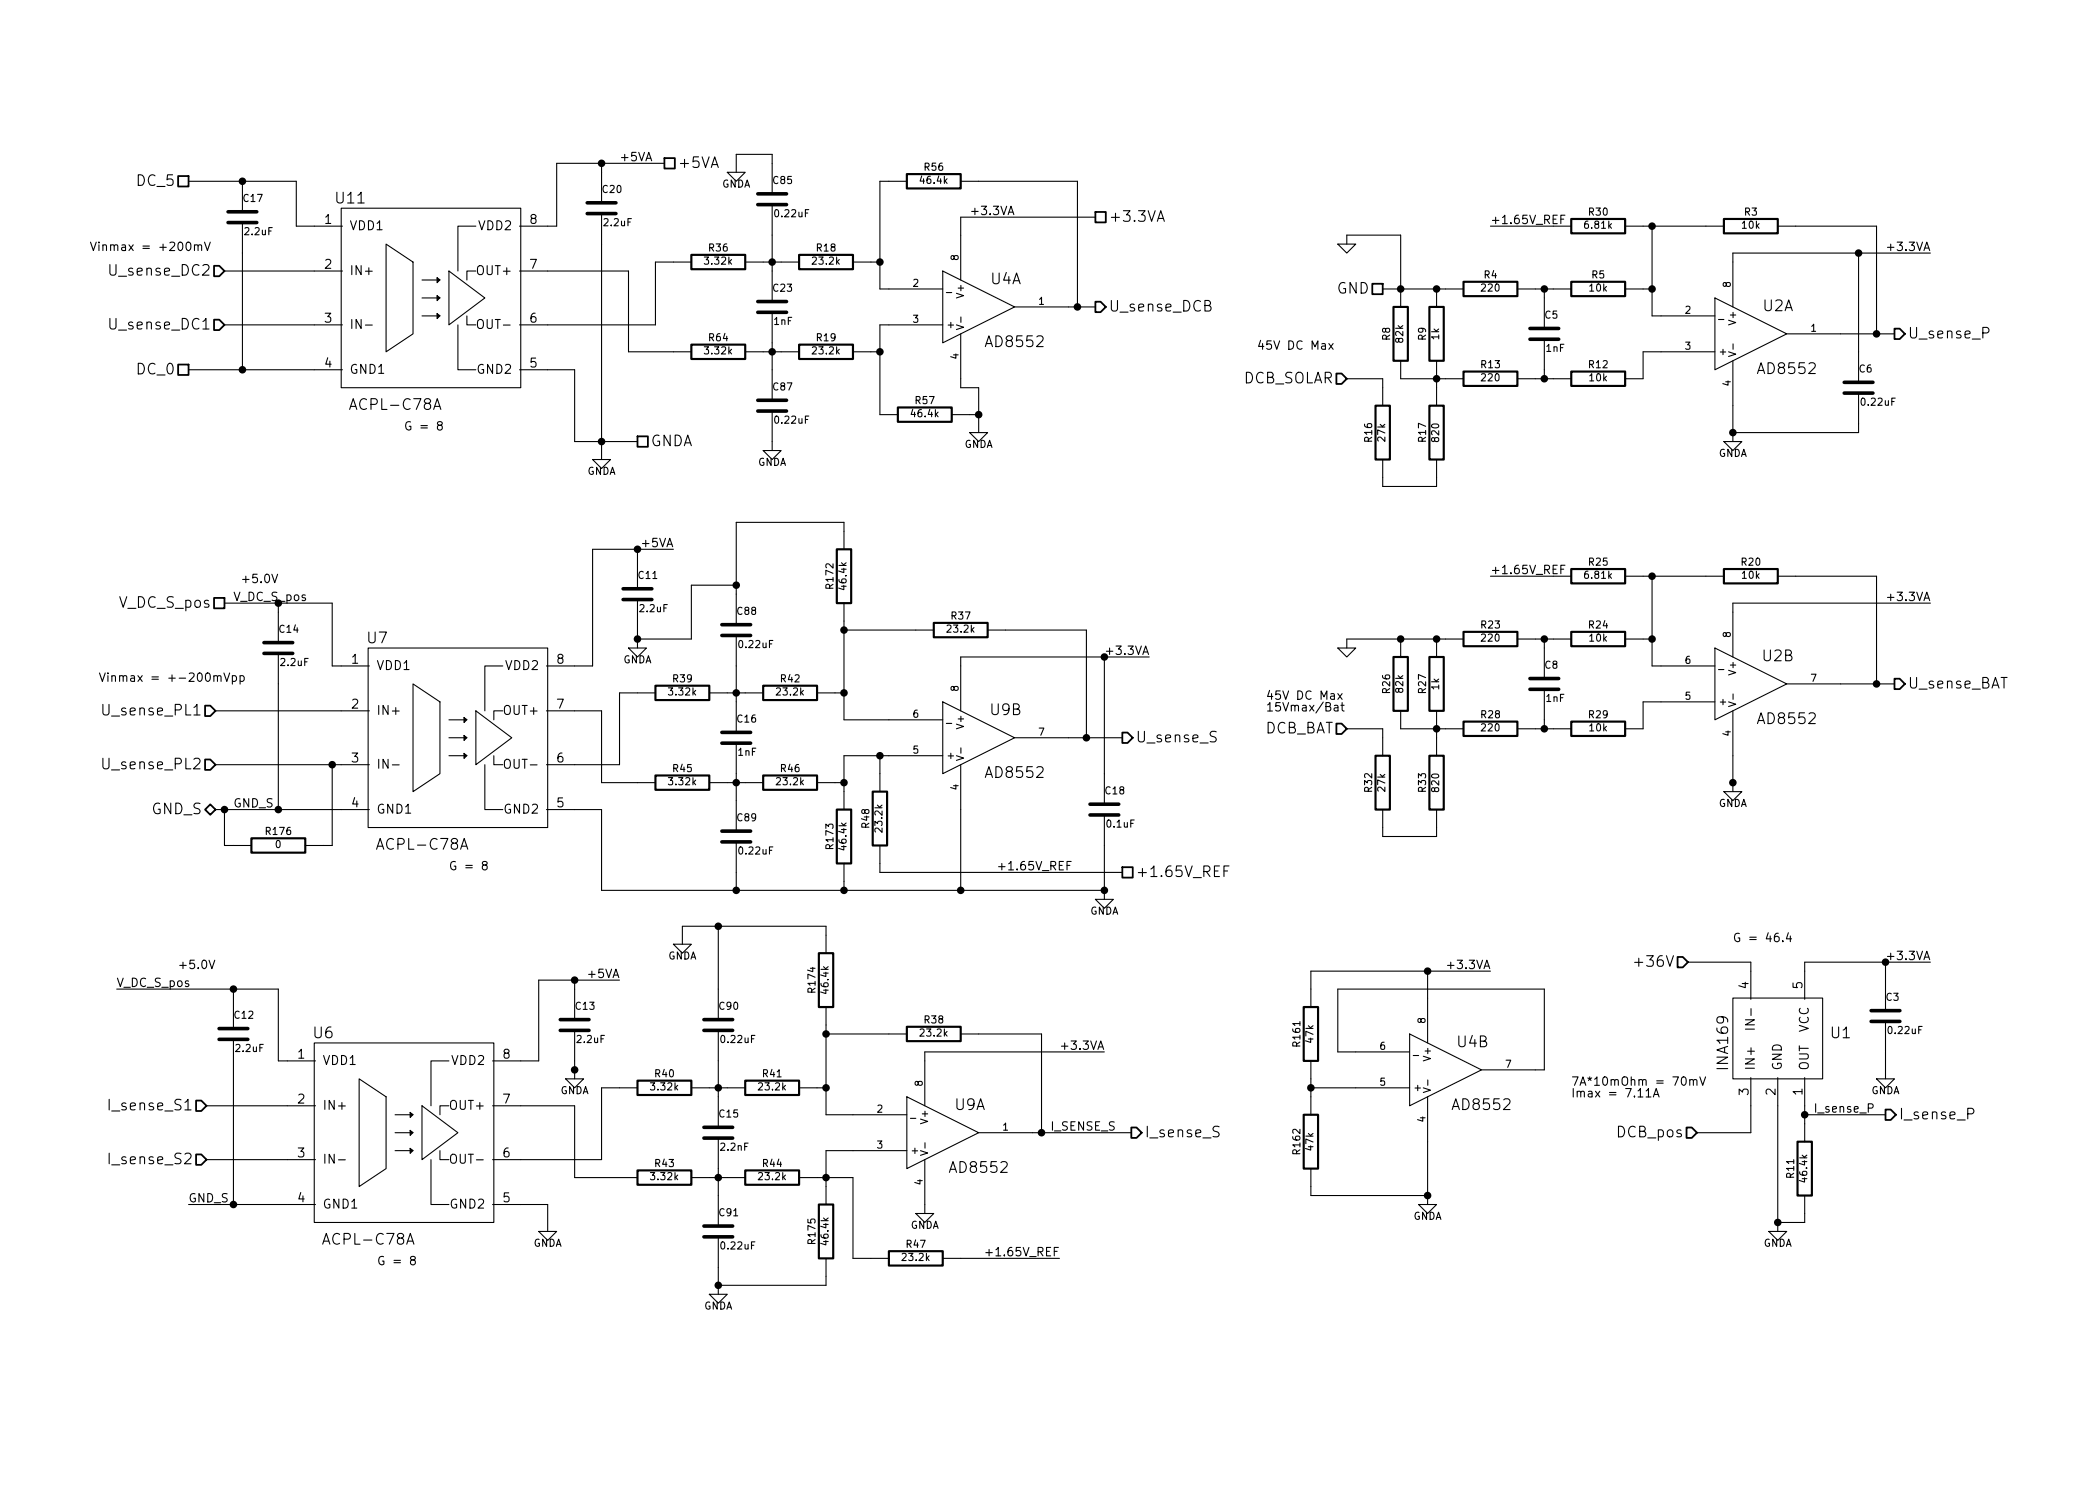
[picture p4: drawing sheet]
<svg xmlns="http://www.w3.org/2000/svg" width="297mm" height="210mm" viewBox="0 0 297 210" stroke-linecap="round" stroke-linejoin="round" font-family="sans-serif">
<g fill="none" stroke="#000" stroke-width=".15">
<path d="M26.4 34.4l.3-.1a.68 .68 0 0 1-.1 1.2l-.1-.1a.91 .91 0 0 1-.1-1zM26.7 25.6h15.2v6.4h6.5M27.5 34.8l.2-.2 .3 .1v.8M27.5 34.6v.9M28 34.8l.2-.2 .3 .1v.8M28.9 34.3l.4 1.2 .4-1.2M31.7 38.3h16.7M34.3 25.6v4.4M34.3 31.5v20.8M48.3 29.5h25.4v25.4h-25.4zM54.6 34.5l3.8 2.6v10.1l-3.8 2.6zM59.7 39.6h2.5"/>
<path d="M63.5 38.3l5.1 3.9-5.1 3.8zM67.3 32h-2.5v6.3M67.3 38.3h-1.3v1.3M73.5 38.3h15.4v11.5h8.9M85.1 23.1v5.6M85.1 30.2v34.8M94 23.1h-15.3v8.9h-5.2M97.8 37.1h-5.1v8.9h-19.2M102.9 24.4h2.5l-1.3 1.2zM104.1 24.4v-2.6h5.1v5.6M105.4 37.1h7.6M109.2 29v13.7"/>
<path d="M120.6 37.1h3.9M128.3 25.6h-3.8v15.3h8.8M133.3 38.3l10.2 5.1-10.2 5.1zM135.9 25.6h16.5v17.8M154.9 30.7h-19v8.9M163.7 31.3l.5-1.5 .5 1.5M163.8 30.9h.7M189.2 34.5h2.6l-1.3 1.3zM190.5 34.5v-1.2h7.6v10.1M210.8 32h11.4M220.8 31h.4M221.4 30.4h-.6v1.2"/>
<path d="M229.9 32h13.9M233.7 32v12.7h8.9M251.5 32h13.9v15.2M262.9 35.8v18.3M273 35.8h-27.9v7.6M26.7 52.3h21.7M31.7 46h16.7M51.7 46h1M59.7 44.7h2.5M59.7 42.2h2.5M61.3 57.9l.5-1.5 .6 1.5M64.8 46v6.3h2.5"/>
<path d="M66 44.7v1.3h1.3M67.6 45.4l.2-.2a.45 .45 0 0 1 .6 .4v.5l-.2 .3a.44 .44 0 0 1-.6-.1zM73.5 52.3h7.8v10.2h8.9M105.4 49.8h7.6M109.2 44.2v12.4M109.2 58.2v5.5M120.6 49.8h3.9M133.3 46h-8.8v12.7h2.5M134.6 58.7h3.8M135.3 46l1 .3-1 .3M135.9 47.2v7.7h2.5v6.3M135.9 44.9v.7"/>
<path d="M143.5 43.4h11.4M170.4 43.2h.7a.37 .37 0 0 0 .1-.4 .37 .37 0 0 0-.3-.3h-.5v1.5h.6a.4 .4 0 0 0 .3-.4 .4 .4 0 0 0-.4-.4M188 48.6l.6 .8M188.6 48.6l-.6 .8M190.5 53.6h5.1v3.8M195.6 40.9h11.4M198.1 51v2.6h8.9M203.2 40.9v2.5M203.2 51v6.4M214.6 40.9h7.6M214.6 53.6h7.6M218.4 40.9v5.6"/>
<path d="M218.4 48v5.6M229.9 40.9h3.8M242.6 42.2l10.1 5-10.1 5.1zM242.6 49.8h-10.2v3.8h-2.5M244.5 49.8l1 .3-1 .3M245.1 51v11.5M245.1 48.7v.7M252.7 47.2h15.3M262.9 55.6v5.6h-17.8M280.5 47.1h.6a.41 .41 0 0 0 .2-.4 .41 .41 0 0 0-.2-.4h-.6v1.5M62.1 60.2l-.2-.3 .1-.2h.3l.2 .1v.2l-.5 .2-.1 .2v.3l.2 .2h.2l.3-.3-.1-.3-.2-.1M83.8 65h2.6l-1.3 1.3z"/>
<path d="M90.2 77.7v5.6M95.2 77.7h-11.4v16.5h-6.5M107.9 63.7h2.6l-1.3 1.3zM119.4 77.7v-3.8h-15.3v14.5M137.2 61.2h2.5l-1.3 1.3zM195.6 65v3.8h7.6v-3.8M221.4 80h-.6v1.2M243.8 62.5h2.6l-1.3 1.2zM30.3 95.7l.1-.1 .3 .1 .1 .7M30.8 95.8l.1-.2 .3 .1 .1 .7M31.7 95.2l.4 1.2 .4-1.2M31.7 85.3h15.3v8.9h5.2"/>
<path d="M32.9 95.7l.3-.1 .3 .2v.4l-.2 .1-.1 .1-.3-.1M32.9 95.6v1.2M34 95.7l.3-.1 .2 .2v.4l-.1 .1-.1 .1-.3-.1M34 95.6v1.2M34.3 82h.9M39.4 85.3v5.6M39.4 92.5v22M52.1 91.7h25.4v25.4h-25.4zM58.4 96.8l3.8 2.5v10.2l-3.8 2.5zM71.1 94.2h-2.5v6.4M88.9 91.7h2.5l-1.2 1.3zM90.2 84.8v6.9"/>
<path d="M92.7 98h-5.1v10.2h-10.3M100.3 98h7.6M104.1 89.9v13.7M104.1 82.8h-6.3v7.6h-7.6M115.6 98h3.8M119.4 85.3v16.5h13.9M119.4 89.1h12.7M133.3 99.3l10.2 5.1-10.2 5.1zM139.7 89.1h14v15.3M156.2 93v20.8M162.6 93h-26.7v7.6M188.7 99.8h.5l.1 .8"/>
<path d="M189.2 91.7h2.6l-1.3 1.3zM189.2 98.1l.6 .9M189.7 99.8h.4M189.8 99.4v1l.3 .2M189.8 98.1l-.6 .9M198.1 90.4v2.6M203.2 90.4v2.6M207 90.4h-16.5v1.3M210.8 81.5h11.4M214.6 90.4h7.6M218.4 90.4v5.6M218.4 97.5v5.6"/>
<path d="M220.8 80.5h.4M229.9 90.4h3.8M229.9 81.5h13.9M233.7 81.5v12.7h8.9M242.6 91.7l10.1 5.1-10.1 5zM242.6 99.3h-10.2v3.8h-2.5M244.5 99.3l1 .3-1 .4M245.1 98.2v.8M251.5 81.5h13.9v15.3M252.7 96.8h15.3M273 85.3h-27.9v7.7M30.5 100.6h21.7"/>
<path d="M30.5 108.2h21.7M30.5 114.5h21.7M31.7 114.5v5.1h3.9M47 108.2v11.4h-3.8M55.5 108.2h1M63.5 106.9h2.5M63.5 104.4h2.5M63.5 101.8h2.5M67.3 100.6l5.1 3.8-5.1 3.8zM68.6 108.2v6.3h2.5M69.8 106.9v1.3h1.3M71.1 100.6h-1.3v1.2"/>
<path d="M71.4 107.6l.2-.2a.45 .45 0 0 1 .6 .5v.4l-.2 .4a.44 .44 0 0 1-.6-.2zM77.3 100.6h7.8v10.1h7.6M77.3 114.5h7.8v11.5h71.1M100.3 110.7h7.6M104.1 105.2v12.4M104.1 119.1v6.9M115.6 110.7h3.8M124.5 106.9v5.1M124.5 119.6v3.8h34.2M133.3 106.9h-13.9v7.6M135.3 106.9l1 .4-1 .3M135.9 108.2v17.8"/>
<path d="M135.9 105.8v.8M143.5 104.4h15.2M156.2 115.3v11.9M189.3 100.1h-.4a.23 .23 0 0 0-.2 .4l.2 .1 .4-.1M190.5 103.1h5.1v3.8M195.6 114.5v3.9h7.6v-3.9M198.1 100.6v2.5h8.9M203.2 100.6v6.3M214.6 103.1h7.6M243.8 112h2.6l-1.3 1.3zM245.1 100.6v11.4M16.5 139.9h22.9v10.2h5.2"/>
<path d="M25.4 136.6h.9M33 139.9v5.6M65.2 120.2l.5-1.6 .5 1.6M68.5 122.4l-.3-.2 .1-.2 .2-.1 .4 .1v.3l-.6 .1-.1 .2v.3l.3 .2h.2l.2-.2v-.4l-.2-.1M81.3 138.7v5.6M87.6 138.7h-11.4v11.4h-6.5M95.2 133.6h2.6l-1.3 1.3zM96.5 133.6v-2.5h20.3v3.8M101.6 131.1v13.2M119.4 122.2v3.8M150.9 122.4h.4M151.5 121.9h-.6v1.2"/>
<path d="M154.9 127.2h2.6l-1.3 1.3zM173.1 123.2h.5M173.8 122.5h-.7v1.5M201.9 137.4v10.2M210.8 137.4h-25.4v5.1M231.2 136.2h1.2M238.8 136.1h8.8v5.3M252.2 133.1v.1M253 132l-.3 .8h.7M253.2 132.4v.8M266.7 136.1v6.9M273 136.1h-17.7v5.3"/>
<path d="M29.2 156.5h15.4M33 147.1v23.3M44.4 147.6h25.4v25.4h-25.4zM50.8 152.6l3.8 2.6v10.1l-3.8 2.6zM55.9 157.7h2.5M59.7 156.5l5.1 3.8-5.1 3.8zM63.5 150.1h-2.5v6.4M63.5 156.5h-1.3v1.2M69.7 156.5h11.6v10.1h8.9M80 152.6h2.5l-1.2 1.3zM81.3 145.8v6.8M90.2 153.9h-5.1v10.2h-15.4"/>
<path d="M97.8 153.9h7.6M101.6 145.8v13.7M113 153.9h3.8M116.8 142.5v15.2h11.5M116.8 146.3h11.5M128.3 155.2l10.1 5.1-10.1 5zM135.9 146.3h11.4v14M156.2 148.8h-25.4v7.7M172.4 159.4h-.2h-.5a.35 .35 0 0 0-.1 .4 .35 .35 0 0 0 .3 .3 .58 .58 0 0 1 .5 .3v.3a.66 .66 0 0 1-.8 .1M185.4 153.9h14M185.4 150.1v7.6M199.4 146.3l10.1 5.1-10.1 5.1z"/>
<path d="M199.4 148.8h-10.2v-8.9h29.2v11.5h-8.9M201.3 153.9l1 .3-1 .4M201.9 155.2v15.2M202 152.8v.8M232.8 154.4l.4-.4v1.2M232.8 155.2h.7M233.9 155.2l.4-1.2 .4 1.2M234 154.9h.5M239 152.9l.2-.2 .3 .1v.8M239 152.7v.9M239.5 152.9l.2-.2 .3 .1v.8M240.4 152.4l.4 1.2 .4-1.2"/>
<path d="M245.1 141.2h12.7v11.4h-12.7zM246.9 145.6h1.3M247.6 152.5v7.8h-7.6M251.5 152.5v21.7M255.3 157.7h11.4M255.3 152.5v9M264.3 156.8l.5-.1 .1-.1v-.3l-.2-.1h-.4v1.2M265.4 152.6h2.6l-1.3 1.3zM266.7 144.5v8.1M278.3 157.6h.6a.41 .41 0 0 0 .3-.4 .41 .41 0 0 0-.3-.4h-.6v1.5M26.7 170.4h17.9M29.2 164.1h15.4"/>
<path d="M47.9 164.1h.9M55.9 162.8h2.5M55.9 160.3h2.5M57.5 176l.5-1.5 .5 1.5M58.3 178.3l-.2-.3 .1-.2h.3l.2 .1v.2l-.5 .2-.1 .2v.3l.2 .2h.2l.3-.3-.1-.3-.2-.1M61 164.1v6.3h2.5M62.2 162.8v1.3h1.3M63.8 163.5l.2-.2a.45 .45 0 0 1 .6 .4v.5l-.2 .3a.44 .44 0 0 1-.6-.1zM69.7 170.4h7.8v3.8M76.2 174.2h2.5l-1.2 1.3zM97.8 166.6h7.6M101.6 161v12.5"/>
<path d="M101.6 175v8.1M113 166.6h7.6v11.4h5.1M116.8 178v3.9h-15.2M128.3 162.8h-11.5v7.6M129.5 171.7h2.6l-1.3 1.3zM130.2 162.8l1 .3-1 .4M130.8 164.1v7.6M130.8 161.7v.8M133.3 178h16.6M138.4 160.3h21.6M139.4 177.2h1M185.4 165.3v3.9h16.5"/>
<path d="M200.7 170.4h2.5l-1.3 1.3zM250.2 174.2h2.5l-1.2 1.3zM255.3 169.2v3.8h-3.8M100.3 183.1h2.6l-1.3 1.3z"/>
</g>
<g fill="none" stroke="#000" stroke-width=".25">
<path d="M25.2 24.9h1.5v1.5h-1.5zM30.3 37.6h.7l.7 .7-.7 .8h-.7zM94 22.4h1.5v1.4h-1.5zM154.9 30h1.5v1.5h-1.5zM25.2 51.6h1.5v1.5h-1.5zM30.3 45.2h.7l.7 .8-.7 .7h-.7zM154.9 42.7h.8l.7 .7-.7 .8h-.8zM189 52.9h.8l.7 .7-.7 .7h-.8zM194.1 40.2h1.5v1.4h-1.5zM268 46.5h.7l.7 .7-.7 .8h-.7zM90.2 61.7h1.4v1.5h-1.4zM29 99.8h.7l.8 .8-.8 .7h-.7z"/>
<path d="M30.3 84.6h1.4v1.5h-1.4zM268 96h.7l.7 .8-.7 .7h-.7zM29 114.5l.7-.7 .8 .7-.8 .8zM29 107.5h.7l.8 .7-.8 .7h-.7zM158.7 103.7h.8l.7 .7-.7 .7h-.8zM189 102.4h.8l.7 .7-.7 .8h-.8zM158.7 122.7h1.5v1.5h-1.5zM237.3 135.4h.7l.8 .7-.8 .8h-.7zM27.7 155.7h.8l.7 .8-.7 .7h-.8zM160 159.5h.8l.7 .8-.7 .7h-.8zM238.6 159.5h.7l.7 .8-.7 .7h-.7zM266.7 157h.7l.8 .7-.8 .8h-.7z"/>
<path d="M27.7 163.3h.8l.7 .8-.7 .7h-.8z"/>
</g>
<path d="M61.8 39.3l.4 .3-.4 .4zM61.8 44.4l.4 .3-.4 .4zM61.8 41.8l.4 .3-.4 .4zM65.6 106.6l.4 .3-.4 .4zM65.6 104.1l.4 .3-.4 .4zM65.6 101.5l.4 .3-.4 .4zM58 159.9l.4 .3-.4 .4zM58 157.4l.4 .3-.4 .4zM58 162.5l.4 .3-.4 .4z" fill="#000" stroke="#000" stroke-width=".15"/>
<g fill="none" stroke="#000" stroke-width=".51">
<path d="M32.3 31.5h4M32.3 30h4M83.1 30.2h4M83.1 28.7h4M107.2 29h4.1M107.2 27.4h4.1M107.2 58.2h4.1M107.2 56.6h4.1M107.2 44.2h4.1M107.2 42.7h4.1M216.4 48h4.1M216.4 46.5h4.1"/>
<path d="M260.9 55.6h4M260.9 54.1h4M37.3 92.5h4.1M37.3 90.9h4.1M88.1 84.8h4.1M88.1 83.3h4.1M102.1 89.9h4.1M102.1 88.4h4.1M216.4 97.5h4.1M216.4 96h4.1M102.1 119.1h4.1M102.1 117.6h4.1"/>
<path d="M102.1 105.2h4.1M102.1 103.6h4.1M154.2 115.3h4M154.2 113.8h4M31 147.1h4.1M31 145.5h4.1M79.2 145.8h4.1M79.2 144.3h4.1M99.6 145.8h4M99.6 144.3h4M99.6 159.5h4M264.7 144.5h4"/>
<path d="M264.7 143h4M99.6 175h4M99.6 173.5h4M99.6 161h4"/>
</g>
<g fill="none" stroke="#000" stroke-width=".3">
<path d="M97.8 36.1h7.6v2h-7.6zM113 36.1h7.6v2h-7.6zM128.3 24.6h7.6v2.1h-7.6zM207 39.9h7.6v2h-7.6zM222.2 39.9h7.7v2h-7.7zM222.2 31h7.7v2h-7.7zM243.8 31h7.7v2h-7.7zM97.8 48.8h7.6v2h-7.6zM113 48.8h7.6v2h-7.6zM127 57.7h7.6v2h-7.6zM194.6 57.4h2v7.6h-2zM197.1 43.4h2v7.6h-2z"/>
<path d="M202.2 43.4h2v7.6h-2zM202.2 57.4h2v7.6h-2zM207 52.6h7.6v2h-7.6zM222.2 52.6h7.7v2h-7.7zM118.4 77.7h2v7.6h-2zM92.7 97h7.6v2.1h-7.6zM107.9 97h7.7v2.1h-7.7zM132.1 88.1h7.6v2.1h-7.6zM197.1 93h2v7.6h-2zM202.2 93h2v7.6h-2zM207 89.4h7.6v2h-7.6zM222.2 89.4h7.7v2h-7.7z"/>
<path d="M222.2 80.5h7.7v2h-7.7zM243.8 80.5h7.7v2h-7.7zM35.6 118.6h7.6v2h-7.6zM92.7 109.7h7.6v2.1h-7.6zM107.9 109.7h7.7v2.1h-7.7zM118.4 114.5h2v7.7h-2zM123.4 112h2.1v7.6h-2.1zM194.6 106.9h2v7.6h-2zM202.2 106.9h2v7.6h-2zM207 102.1h7.6v2h-7.6zM222.2 102.1h7.7v2h-7.7zM115.8 134.9h2.1v7.6h-2.1z"/>
<path d="M90.2 152.9h7.6v2h-7.6zM105.4 152.9h7.6v2h-7.6zM128.3 145.3h7.6v2h-7.6zM184.4 142.5h2v7.6h-2zM184.4 157.7h2v7.6h-2zM90.2 165.6h7.6v2h-7.6zM105.4 165.6h7.6v2h-7.6zM115.8 170.4h2.1v7.6h-2.1zM125.7 177h7.6v2.1h-7.6zM254.3 161.5h2v7.7h-2z"/>
</g>
<g fill="#000" stroke="#000" stroke-width=".25">
<circle cx="34.3" cy="25.6" r=".41"/>
<circle cx="85.1" cy="23.1" r=".41"/>
<circle cx="109.2" cy="37.1" r=".41"/>
<circle cx="124.5" cy="37.1" r=".41"/>
<circle cx="233.7" cy="32" r=".41"/>
<circle cx="262.9" cy="35.8" r=".41"/>
<circle cx="34.3" cy="52.3" r=".41"/>
<circle cx="109.2" cy="49.8" r=".41"/>
<circle cx="124.5" cy="49.8" r=".41"/>
<circle cx="138.4" cy="58.7" r=".41"/>
<circle cx="152.4" cy="43.4" r=".41"/>
<circle cx="198.1" cy="40.9" r=".41"/>
<circle cx="203.2" cy="40.9" r=".41"/>
<circle cx="203.2" cy="53.6" r=".41"/>
<circle cx="218.4" cy="40.9" r=".41"/>
<circle cx="218.4" cy="53.6" r=".41"/>
<circle cx="233.7" cy="40.9" r=".41"/>
<circle cx="265.4" cy="47.2" r=".41"/>
<circle cx="85.1" cy="62.5" r=".41"/>
<circle cx="90.2" cy="77.7" r=".41"/>
<circle cx="245.1" cy="61.2" r=".41"/>
<circle cx="90.2" cy="90.4" r=".41"/>
<circle cx="104.1" cy="98" r=".41"/>
<circle cx="104.1" cy="82.8" r=".41"/>
<circle cx="119.4" cy="89.1" r=".41"/>
<circle cx="119.4" cy="98" r=".41"/>
<circle cx="156.2" cy="93" r=".41"/>
<circle cx="198.1" cy="90.4" r=".41"/>
<circle cx="203.2" cy="90.4" r=".41"/>
<circle cx="218.4" cy="90.4" r=".41"/>
<circle cx="233.7" cy="90.4" r=".41"/>
<circle cx="233.7" cy="81.5" r=".41"/>
<circle cx="265.4" cy="96.8" r=".41"/>
<circle cx="31.7" cy="114.5" r=".41"/>
<circle cx="39.4" cy="114.5" r=".41"/>
<circle cx="47" cy="108.2" r=".41"/>
<circle cx="104.1" cy="110.7" r=".41"/>
<circle cx="119.4" cy="110.7" r=".41"/>
<circle cx="124.5" cy="106.9" r=".41"/>
<circle cx="153.7" cy="104.4" r=".41"/>
<circle cx="203.2" cy="103.1" r=".41"/>
<circle cx="218.4" cy="103.1" r=".41"/>
<circle cx="245.1" cy="110.7" r=".41"/>
<circle cx="33" cy="139.9" r=".41"/>
<circle cx="81.3" cy="138.7" r=".41"/>
<circle cx="101.6" cy="131.1" r=".41"/>
<circle cx="104.1" cy="126" r=".41"/>
<circle cx="119.4" cy="126" r=".41"/>
<circle cx="135.9" cy="126" r=".41"/>
<circle cx="156.2" cy="126" r=".41"/>
<circle cx="201.9" cy="137.4" r=".41"/>
<circle cx="266.7" cy="136.1" r=".41"/>
<circle cx="81.3" cy="151.4" r=".41"/>
<circle cx="101.6" cy="153.9" r=".41"/>
<circle cx="116.8" cy="153.9" r=".41"/>
<circle cx="116.8" cy="146.3" r=".41"/>
<circle cx="185.4" cy="153.9" r=".41"/>
<circle cx="255.3" cy="157.7" r=".41"/>
<circle cx="33" cy="170.4" r=".41"/>
<circle cx="101.6" cy="166.6" r=".41"/>
<circle cx="116.8" cy="166.6" r=".41"/>
<circle cx="147.3" cy="160.3" r=".41"/>
<circle cx="201.9" cy="169.2" r=".41"/>
<circle cx="251.5" cy="173" r=".41"/>
<circle cx="101.6" cy="181.9" r=".41"/>
</g>
<g font-size="2.1">
<text x="95.9" y="23.8">+5VA</text>
<text x="19.4" y="26.4">DC_5</text>
<text x="47.6" y="28.9">U11</text>
<text x="156.8" y="31.5">+3.3VA</text>
<text x="15.9" y="39.1">U_sense_DC2</text>
<text x="140.1" y="40.3">U4A</text>
<text x="189" y="41.6">GND</text>
<text x="15.9" y="46.7">U_sense_DC1</text>
<text x="156.8" y="44.2">U_sense_DCB</text>
<text x="249.4" y="44.1">U2A</text>
<text x="269.9" y="48">U_sense_P</text>
<text x="19.4" y="53.1">DC_0</text>
<text x="139.6" y="49.2">AD8552</text>
<text x="248.8" y="53">AD8552</text>
<text x="49.9" y="58.1">ACPL-C78A</text>
<text x="175.6" y="54.3">DCB_SOLAR</text>
<text x="92.1" y="63.2">GNDA</text>
<text x="16.9" y="86.1">V_DC_S_pos</text>
<text x="52" y="91.1">U7</text>
<text x="249.4" y="93.6">U2B</text>
<text x="15" y="101.3">U_sense_PL1</text>
<text x="140.1" y="101.3">U9B</text>
<text x="269.9" y="97.5">U_sense_BAT</text>
<text x="160.7" y="105.1">U_sense_S</text>
<text x="178.6" y="103.9">DCB_BAT</text>
<text x="248.8" y="102.5">AD8552</text>
<text x="15" y="108.9">U_sense_PL2</text>
<text x="139.6" y="110.2">AD8552</text>
<text x="21.4" y="115.3">GND_S</text>
<text x="53.7" y="120.3">ACPL-C78A</text>
<text x="160.7" y="124.2">+1.65V_REF</text>
<text x="231.9" y="136.9">+36V</text>
<text x="44.4" y="147">U6</text>
<text x="206.2" y="148.3">U4B</text>
<text x="259" y="147">U1</text>
<text x="244.5" y="151.1" transform="rotate(-90 244.5 151.1)">INA169</text>
<text x="15.9" y="157.2">I_sense_S1</text>
<text x="135.1" y="157.1">U9A</text>
<text x="161.9" y="161">I_sense_S</text>
<text x="205.7" y="157.1">AD8552</text>
<text x="228.7" y="161">DCB_pos</text>
<text x="268.6" y="158.5">I_sense_P</text>
<text x="15.9" y="164.8">I_sense_S2</text>
<text x="134.5" y="166">AD8552</text>
<text x="46.1" y="176.2">ACPL-C78A</text>
</g>
<g font-size="1.8">
<text x="45.9" y="31.7">1</text>
<text x="49.5" y="32.6">VDD1</text>
<text x="67.7" y="32.6">VDD2</text>
<text x="75" y="31.7">8</text>
<text x="45.9" y="38.1">2</text>
<text x="49.5" y="39">IN+</text>
<text x="67.7" y="39">OUT+</text>
<text x="75" y="38.1">7</text>
<text x="45.9" y="45.7">3</text>
<text x="49.5" y="46.6">IN-</text>
<text x="68.1" y="46.6">OUT-</text>
<text x="75" y="45.7">6</text>
<text x="45.9" y="52.1">4</text>
<text x="49.5" y="53">GND1</text>
<text x="67.6" y="53">GND2</text>
<text x="75" y="52.1">5</text>
<text x="49.8" y="94">1</text>
<text x="53.3" y="94.9">VDD1</text>
<text x="71.6" y="94.9">VDD2</text>
<text x="78.8" y="94">8</text>
<text x="49.8" y="100.3">2</text>
<text x="53.3" y="101.2">IN+</text>
<text x="71.5" y="101.2">OUT+</text>
<text x="78.8" y="100.3">7</text>
<text x="49.8" y="107.9">3</text>
<text x="78.8" y="107.9">6</text>
<text x="53.3" y="108.8">IN-</text>
<text x="72" y="108.8">OUT-</text>
<text x="49.8" y="114.3">4</text>
<text x="53.3" y="115.2">GND1</text>
<text x="71.4" y="115.2">GND2</text>
<text x="78.8" y="114.3">5</text>
<text x="247.4" y="139.9" transform="rotate(-90 247.4 139.9)">4</text>
<text x="255" y="139.9" transform="rotate(-90 255 139.9)">5</text>
<text x="42.1" y="149.9">1</text>
<text x="71.2" y="149.9">8</text>
<text x="248.3" y="144.8" transform="rotate(-90 248.3 144.8)">IN-</text>
<text x="255.9" y="146.1" transform="rotate(-90 255.9 146.1)">VCC</text>
<text x="45.6" y="150.7">VDD1</text>
<text x="63.9" y="150.7">VDD2</text>
<text x="247.4" y="154.9" transform="rotate(-90 247.4 154.9)">3</text>
<text x="248.3" y="151.5" transform="rotate(-90 248.3 151.5)">IN+</text>
<text x="251.2" y="154.9" transform="rotate(-90 251.2 154.9)">2</text>
<text x="252.1" y="151.5" transform="rotate(-90 252.1 151.5)">GND</text>
<text x="255" y="154.9" transform="rotate(-90 255 154.9)">1</text>
<text x="255.9" y="151.5" transform="rotate(-90 255.9 151.5)">OUT</text>
<text x="42.1" y="156.2">2</text>
<text x="45.6" y="157.1">IN+</text>
<text x="63.9" y="157.1">OUT+</text>
<text x="71.2" y="156.2">7</text>
<text x="42.1" y="163.8">3</text>
<text x="45.6" y="164.7">IN-</text>
<text x="64.3" y="164.7">OUT-</text>
<text x="71.2" y="163.8">6</text>
<text x="42.1" y="170.2">4</text>
<text x="45.6" y="171.1">GND1</text>
<text x="63.8" y="171.1">GND2</text>
<text x="71.2" y="170.2">5</text>
</g>
<g font-size="1.7">
<text x="87.6" y="22.9">+5VA</text>
<text x="12.7" y="35.6">Vinmax = +200mV</text>
<text x="137.9" y="30.5">+3.3VA</text>
<text x="210.8" y="31.7">+1.65V_REF</text>
<text x="267.5" y="35.6">+3.3VA</text>
<text x="177.8" y="49.5">45V DC Max</text>
<text x="57.1" y="61">G = 8</text>
<text x="91" y="77.5">+5VA</text>
<text x="35" y="82.5">+5.0V</text>
<text x="210.8" y="81.3">+1.65V_REF</text>
<text x="33" y="85.1">V_DC_S_pos</text>
<text x="267.5" y="85.1">+3.3VA</text>
<text x="157" y="92.7">+3.3VA</text>
<text x="14" y="96.5">Vinmax = +-200mVpp</text>
<text x="179.1" y="99.1">45V DC Max</text>
<text x="179.1" y="100.7">15Vmax/Bat</text>
<text x="33" y="114.3">GND_S</text>
<text x="63.5" y="123.2">G = 8</text>
<text x="141" y="123.2">+1.65V_REF</text>
<text x="26.1" y="137.2">+5.0V</text>
<text x="205.2" y="137.2">+3.3VA</text>
<text x="245.1" y="133.3">G = 46.4</text>
<text x="267.5" y="135.9">+3.3VA</text>
<text x="16.5" y="139.7">V_DC_S_pos</text>
<text x="83.4" y="138.4">+5VA</text>
<text x="150.6" y="148.6">+3.3VA</text>
<text x="222.2" y="153.7">7A*10mOhm = 70mV</text>
<text x="222.2" y="155.3">Imax = 7.11A</text>
<text x="148.6" y="160">I_SENSE_S</text>
<text x="256.5" y="157.5">I_sense_P</text>
<text x="26.7" y="170.2">GND_S</text>
<text x="53.3" y="179.1">G = 8</text>
<text x="140.3" y="177.8">+1.65V_REF</text>
</g>
<g font-size="1.4">
<text x="34.5" y="28.6">C17</text>
<text x="85.3" y="27.4">C20</text>
<text x="102.1" y="26.6">GNDA</text>
<text x="109.4" y="26.1">C85</text>
<text x="130.3" y="26.1">46.4k</text>
<text x="130.8" y="24.2">R56</text>
<text x="34.7" y="33.3">2.2uF</text>
<text x="85.5" y="32">2.2uF</text>
<text x="100.3" y="35.6">R36</text>
<text x="109.7" y="30.8">0.22uF</text>
<text x="115.5" y="35.6">R18</text>
<text x="224.3" y="32.4">6.81k</text>
<text x="224.8" y="30.6">R30</text>
<text x="246.5" y="32.4">10k</text>
<text x="246.8" y="30.6">R3</text>
<text x="99.8" y="37.5">3.32k</text>
<text x="109.4" y="41.3">C23</text>
<text x="115" y="37.5">23.2k</text>
<text x="129.2" y="40.6">2</text>
<text x="133.9" y="41.4">_</text>
<text x="135.6" y="36.8" transform="rotate(-90 135.6 36.8)">8</text>
<text x="136.4" y="41.9" transform="rotate(-90 136.4 41.9)">V+</text>
<text x="209.6" y="41.3">220</text>
<text x="209.9" y="39.4">R4</text>
<text x="224.9" y="41.3">10k</text>
<text x="225.2" y="39.4">R5</text>
<text x="244.9" y="40.6" transform="rotate(-90 244.9 40.6)">8</text>
<text x="109.5" y="46">1nF</text>
<text x="129.2" y="45.7">3</text>
<text x="133.9" y="46.5">+</text>
<text x="146.9" y="43.2">1</text>
<text x="218.5" y="45.1">C5</text>
<text x="238.4" y="44.4">2</text>
<text x="243.1" y="45.2">_</text>
<text x="245.6" y="45.7" transform="rotate(-90 245.6 45.7)">V+</text>
<text x="256.2" y="47">1</text>
<text x="99.8" y="50.2">3.32k</text>
<text x="100.3" y="48.3">R64</text>
<text x="115" y="50.2">23.2k</text>
<text x="115.5" y="48.3">R19</text>
<text x="135.6" y="50.8" transform="rotate(-90 135.6 50.8)">4</text>
<text x="196.7" y="48.1" transform="rotate(-90 196.7 48.1)">R8</text>
<text x="198.5" y="48.4" transform="rotate(-90 198.5 48.4)">82k</text>
<text x="201.8" y="48.1" transform="rotate(-90 201.8 48.1)">R9</text>
<text x="203.6" y="48.1" transform="rotate(-90 203.6 48.1)">1k</text>
<text x="209.5" y="52.1">R13</text>
<text x="209.6" y="54">220</text>
<text x="218.7" y="49.8">1nF</text>
<text x="224.8" y="52.1">R12</text>
<text x="224.9" y="54">10k</text>
<text x="238.4" y="49.5">3</text>
<text x="243.1" y="50.3">+</text>
<text x="263" y="52.8">C6</text>
<text x="109.4" y="55.3">C87</text>
<text x="109.7" y="60">0.22uF</text>
<text x="129" y="59.1">46.4k</text>
<text x="129.5" y="57.2">R57</text>
<text x="244.9" y="54.6" transform="rotate(-90 244.9 54.6)">4</text>
<text x="263.4" y="57.4">0.22uF</text>
<text x="107.1" y="66">GNDA</text>
<text x="136.3" y="63.4">GNDA</text>
<text x="194.1" y="62.5" transform="rotate(-90 194.1 62.5)">R16</text>
<text x="196" y="62.4" transform="rotate(-90 196 62.4)">27k</text>
<text x="201.8" y="62.5" transform="rotate(-90 201.8 62.5)">R17</text>
<text x="203.6" y="62.4" transform="rotate(-90 203.6 62.4)">820</text>
<text x="243" y="64.7">GNDA</text>
<text x="83" y="67.2">GNDA</text>
<text x="90.3" y="82">C11</text>
<text x="117.9" y="83.2" transform="rotate(-90 117.9 83.2)">R172</text>
<text x="119.8" y="83.3" transform="rotate(-90 119.8 83.3)">46.4k</text>
<text x="224.3" y="81.9">6.81k</text>
<text x="224.8" y="80.1">R25</text>
<text x="246.4" y="80.1">R20</text>
<text x="246.5" y="81.9">10k</text>
<text x="39.5" y="89.6">C14</text>
<text x="90.6" y="86.7">2.2uF</text>
<text x="104.3" y="87">C88</text>
<text x="134.1" y="89.6">23.2k</text>
<text x="134.6" y="87.7">R37</text>
<text x="209.5" y="89">R23</text>
<text x="224.8" y="89">R24</text>
<text x="39.8" y="94.3">2.2uF</text>
<text x="88.1" y="93.9">GNDA</text>
<text x="104.6" y="91.7">0.22uF</text>
<text x="209.6" y="90.8">220</text>
<text x="218.5" y="94.7">C8</text>
<text x="224.9" y="90.8">10k</text>
<text x="238.4" y="94">6</text>
<text x="243.1" y="94.7">_</text>
<text x="244.9" y="90.2" transform="rotate(-90 244.9 90.2)">8</text>
<text x="245.6" y="95.2" transform="rotate(-90 245.6 95.2)">V+</text>
<text x="94.7" y="98.4">3.32k</text>
<text x="95.2" y="96.6">R39</text>
<text x="110" y="98.4">23.2k</text>
<text x="110.5" y="96.6">R42</text>
<text x="129.2" y="101.6">6</text>
<text x="135.6" y="97.8" transform="rotate(-90 135.6 97.8)">8</text>
<text x="196.7" y="98.1" transform="rotate(-90 196.7 98.1)">R26</text>
<text x="198.5" y="98" transform="rotate(-90 198.5 98)">82k</text>
<text x="201.8" y="98.1" transform="rotate(-90 201.8 98.1)">R27</text>
<text x="203.6" y="97.6" transform="rotate(-90 203.6 97.6)">1k</text>
<text x="209.5" y="101.7">R28</text>
<text x="218.7" y="99.4">1nF</text>
<text x="224.8" y="101.7">R29</text>
<text x="238.4" y="99.1">5</text>
<text x="243.1" y="99.8">+</text>
<text x="256.2" y="96.5">7</text>
<text x="104.3" y="102.3">C16</text>
<text x="104.4" y="107">1nF</text>
<text x="129.2" y="106.7">5</text>
<text x="133.9" y="107.4">+</text>
<text x="133.9" y="102.4">_</text>
<text x="136.4" y="102.9" transform="rotate(-90 136.4 102.9)">V+</text>
<text x="146.9" y="104.1">7</text>
<text x="209.6" y="103.5">220</text>
<text x="224.9" y="103.5">10k</text>
<text x="244.9" y="104.1" transform="rotate(-90 244.9 104.1)">4</text>
<text x="94.7" y="111.1">3.32k</text>
<text x="95.2" y="109.3">R45</text>
<text x="110" y="111.1">23.2k</text>
<text x="110.5" y="109.3">R46</text>
<text x="135.6" y="111.8" transform="rotate(-90 135.6 111.8)">4</text>
<text x="156.4" y="112.4">C18</text>
<text x="194.1" y="112" transform="rotate(-90 194.1 112)">R32</text>
<text x="196" y="111.9" transform="rotate(-90 196 111.9)">27k</text>
<text x="201.8" y="112" transform="rotate(-90 201.8 112)">R33</text>
<text x="203.6" y="111.9" transform="rotate(-90 203.6 111.9)">820</text>
<text x="37.7" y="118.2">R176</text>
<text x="104.3" y="116.3">C89</text>
<text x="123" y="117.1" transform="rotate(-90 123 117.1)">R48</text>
<text x="124.9" y="117.6" transform="rotate(-90 124.9 117.6)">23.2k</text>
<text x="156.6" y="117.1">0.1uF</text>
<text x="243" y="114.2">GNDA</text>
<text x="39" y="120">0</text>
<text x="104.6" y="120.9">0.22uF</text>
<text x="117.9" y="120" transform="rotate(-90 117.9 120)">R173</text>
<text x="119.8" y="120.1" transform="rotate(-90 119.8 120.1)">46.4k</text>
<text x="154.1" y="129.5">GNDA</text>
<text x="94.4" y="135.8">GNDA</text>
<text x="81.5" y="142.9">C13</text>
<text x="101.8" y="142.9">C90</text>
<text x="115.4" y="140.4" transform="rotate(-90 115.4 140.4)">R174</text>
<text x="117.2" y="140.5" transform="rotate(-90 117.2 140.5)">46.4k</text>
<text x="266.8" y="141.7">C3</text>
<text x="33.2" y="144.2">C12</text>
<text x="33.4" y="148.9">2.2uF</text>
<text x="81.7" y="147.6">2.2uF</text>
<text x="102.1" y="147.6">0.22uF</text>
<text x="130.3" y="146.7">23.2k</text>
<text x="130.8" y="144.9">R38</text>
<text x="184" y="148" transform="rotate(-90 184 148)">R161</text>
<text x="185.8" y="147.5" transform="rotate(-90 185.8 147.5)">47k</text>
<text x="195.2" y="148.6">6</text>
<text x="199.9" y="149.3">_</text>
<text x="201.7" y="144.8" transform="rotate(-90 201.7 144.8)">8</text>
<text x="202.4" y="149.9" transform="rotate(-90 202.4 149.9)">V+</text>
<text x="267.2" y="146.3">0.22uF</text>
<text x="79.2" y="154.9">GNDA</text>
<text x="92.2" y="154.3">3.32k</text>
<text x="92.7" y="152.5">R40</text>
<text x="107.4" y="154.3">23.2k</text>
<text x="107.9" y="152.5">R41</text>
<text x="130.6" y="153.7" transform="rotate(-90 130.6 153.7)">8</text>
<text x="195.2" y="153.7">5</text>
<text x="199.9" y="154.4">+</text>
<text x="213" y="151.1">7</text>
<text x="264.6" y="154.9">GNDA</text>
<text x="101.8" y="158.2">C15</text>
<text x="124.1" y="157.5">2</text>
<text x="128.8" y="158.2">_</text>
<text x="131.3" y="158.7" transform="rotate(-90 131.3 158.7)">V+</text>
<text x="141.9" y="160">1</text>
<text x="201.7" y="158.7" transform="rotate(-90 201.7 158.7)">4</text>
<text x="92.2" y="167">3.32k</text>
<text x="92.7" y="165.2">R43</text>
<text x="102" y="162.9">2.2nF</text>
<text x="107.4" y="167">23.2k</text>
<text x="107.9" y="165.2">R44</text>
<text x="124.1" y="162.6">3</text>
<text x="128.8" y="163.3">+</text>
<text x="130.6" y="167.6" transform="rotate(-90 130.6 167.6)">4</text>
<text x="184" y="163.2" transform="rotate(-90 184 163.2)">R162</text>
<text x="185.8" y="162.7" transform="rotate(-90 185.8 162.7)">47k</text>
<text x="253.8" y="166.6" transform="rotate(-90 253.8 166.6)">R11</text>
<text x="255.7" y="167.1" transform="rotate(-90 255.7 167.1)">46.4k</text>
<text x="101.8" y="172.1">C91</text>
<text x="128.7" y="173.9">GNDA</text>
<text x="199.8" y="172.6">GNDA</text>
<text x="75.4" y="176.4">GNDA</text>
<text x="102.1" y="176.8">0.22uF</text>
<text x="115.4" y="175.9" transform="rotate(-90 115.4 175.9)">R175</text>
<text x="117.2" y="176" transform="rotate(-90 117.2 176)">46.4k</text>
<text x="127.7" y="178.5">23.2k</text>
<text x="128.2" y="176.6">R47</text>
<text x="249.4" y="176.4">GNDA</text>
<text x="99.5" y="185.3">GNDA</text>
</g>
</svg>
